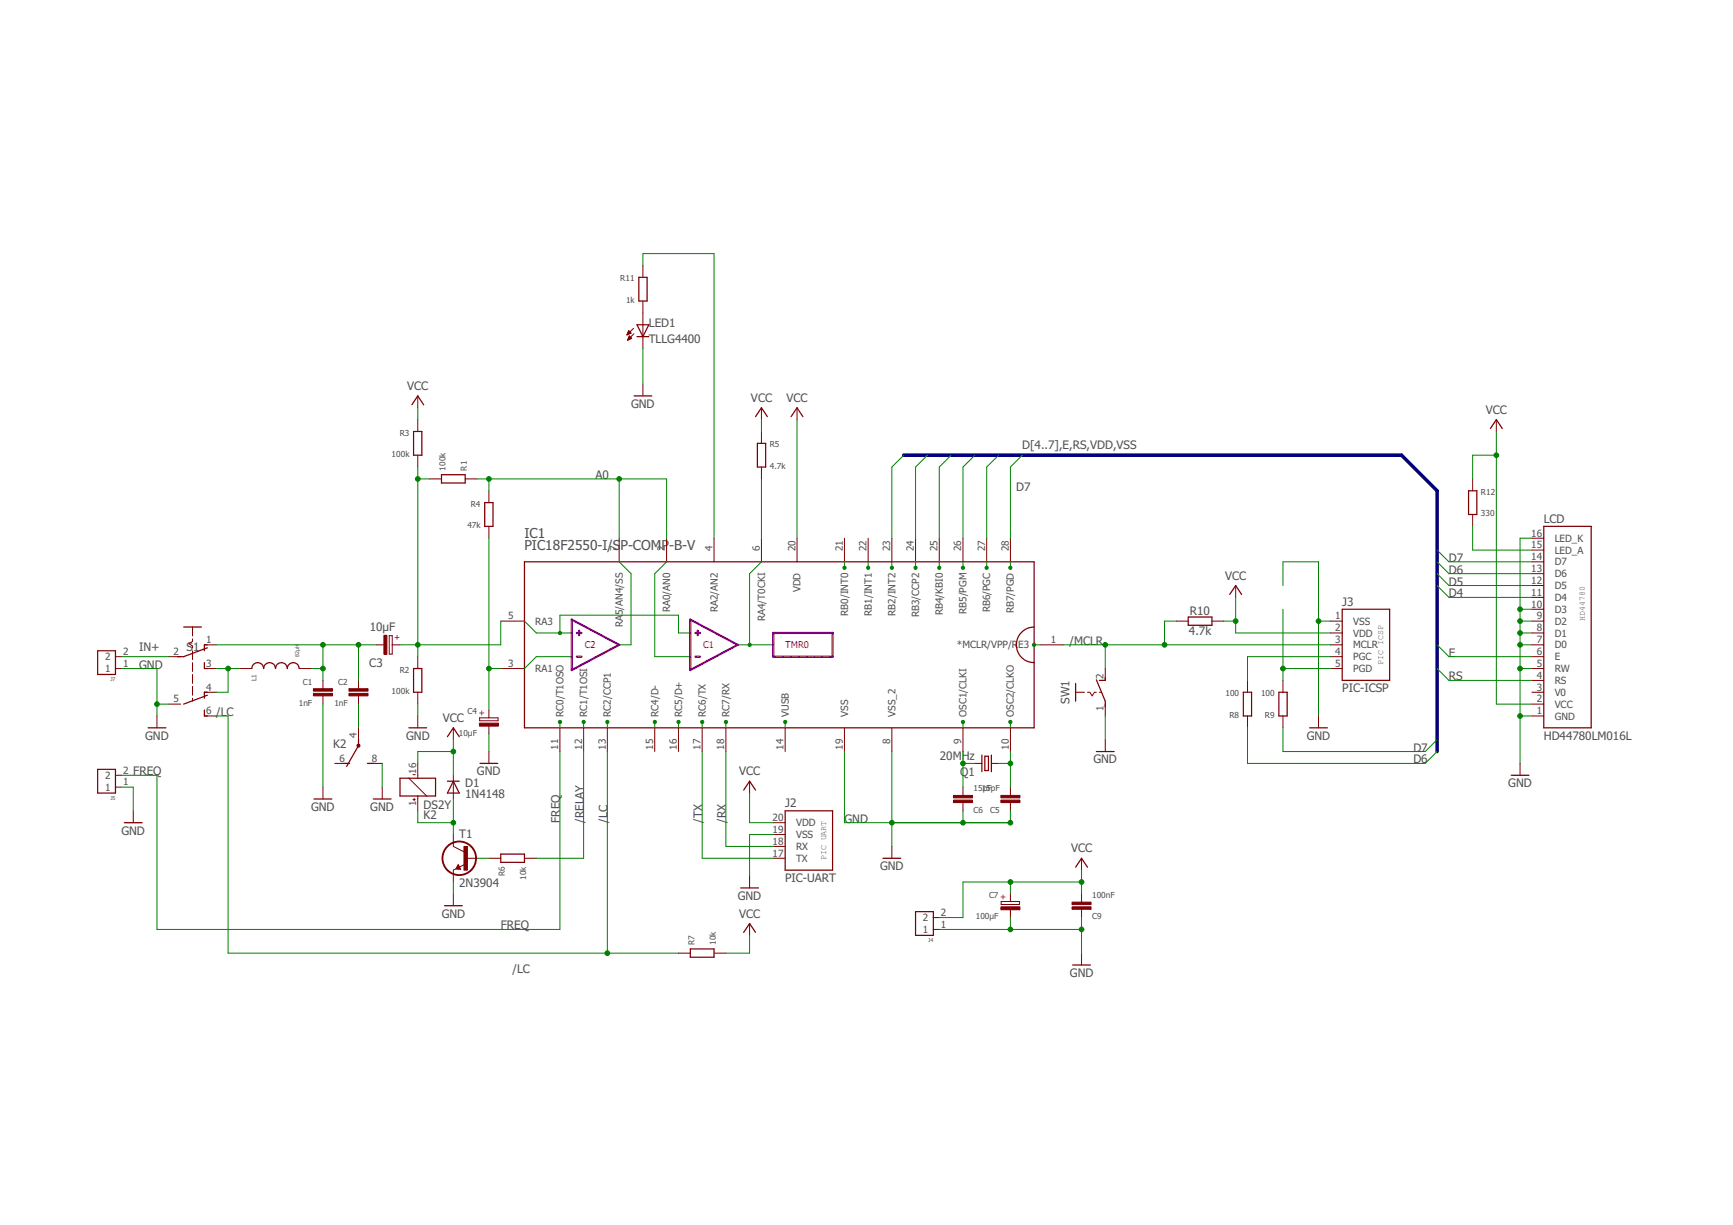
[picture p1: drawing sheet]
<svg xmlns="http://www.w3.org/2000/svg" width="297mm" height="210mm" viewBox="0 0 297 210" stroke-linecap="round" stroke-linejoin="round" font-family="sans-serif">
<g fill="none" stroke="#800000" stroke-width=".17">
<path d="M107.5 57.4h.1M107.5 57.3h.2M107.5 57.2h.4M107.6 58.3h.1M107.6 57.1h.5M107.6 58.2h.2M107.6 57h.5M107.7 56.9h.3M107.7 58.1h.4M107.7 56.8h.2M107.7 58h.6M107.7 56.7h.1"/>
<path d="M107.7 57.9h.5M107.8 57.8h.3M107.8 57.7h.2M107.8 57.6h.1M108.2 57.1l-.4-.4-.3 .7M108.2 57.1l-.7 .3M108.3 58l-.4-.4-.3 .7M108.3 58l-.7 .3M108.6 56.3l-1.1 1.1M108.7 57.2l-1.1 1.1M110.2 45.5v2M110.2 51.6v8.1"/>
<path d="M71.6 67.8v2.1M71.6 71.9v2M71.6 78v2M110.2 65.8v2M130.5 69.9v2M130.5 73.9v2.1M136.6 69.9v2M256.5 71.9v2M73.6 82.1h2.1M79.7 82.1h2.1M83.8 84.1v2M83.8 90.2v2"/>
<path d="M106.1 92.2v4.1M114.3 92.2v4.1M122.4 92.2v4.1M130.5 80v2.1M130.5 92.2v4.1M136.6 92.2v4.1M144.7 92.2v4.1M148.8 92.2v4.1M152.9 92.2v4.1M156.9 92.2v4.1M161 92.2v4.1M165.1 92.2v4.1"/>
<path d="M169.1 92.2v4.1M173.2 92.2v4.1M252.4 82.1v2M252.4 88.2v2M262.6 98.3h2M262.6 96.3h2M262.6 94.3h2M262.6 92.2h2M19.8 114.6h1M19.8 112.5h1M28.9 112.5h2.1M33 107.4v1.6"/>
<path d="M33 109.5v.4l-.6 .4 .6 .4v.3M33 111.5v1.5M33 113.5v1.6M33 115.6v1.5M33 117.6v1.5M33 119.6v.5M35 110.5h2.1M35 114.6h2.1M35 118.6h2.1M41.1 114.6h2.1M51.3 114.6h2M55.4 116.6v1.4"/>
<path d="M55.4 119.2v1.4M61.4 116.6v1.4M61.4 119.2v1.4M64.5 110.5h1.4M66.7 108.9h.5v3.2h-.5zM67.2 110.5h1.4M71.6 112.5v2.1M71.6 118.6v2M85.8 106.4h4.1M85.8 114.6h4.1M178.3 110.5h4M184.4 118.6h1.5"/>
<path d="M186.4 118.6h.4l.4 .6 .4-.6h.3M188.4 118.6h.4M189.4 114.6v2M201.6 106.4h2.1M207.7 106.4h2.1M211.8 100.3v2.1M213.8 116.6v2M219.9 116.6v2M228 106.4h2.1M228 110.5h2.1M228 114.6h2.1M228 112.5h2.1"/>
<path d="M228 108.5h2.1M262.6 106.4h2M262.6 110.5h2M262.6 114.6h2M262.6 112.5h2M262.6 118.6h2M262.6 108.5h2M262.6 100.3h2M262.6 102.4h2M262.6 116.6h2M262.6 104.4h2M19.8 132.8h1"/>
<path d="M19.8 134.9h1M22.8 138.9v2.1M26.9 122.7v2M28.9 120.6h2.1M35 122.7h2.1M55.4 134.9v2M57.4 130.8h2M61.4 124.7v2M63.5 130.8h2M65.5 134.9v2M70.1 133.3l3 3.1M70.8 137h.4"/>
<path d="M70.8 132.7h.4M71 136.8v.4M71.6 122.7v2M71.6 130.8v2.5M71.6 136.4v2.5M77.7 124.7v2M77.7 132.8v4.1M82.2 123h3.2v.5h-3.2zM83.8 121.7v1.3M83.8 124.3v1.4M83.8 128.8v2M96 124.7v4.1"/>
<path d="M100 124.7v4.1M104.1 124.7v4.1M112.2 124.7v4.1M116.3 124.7v4.1M120.4 124.7v4.1M124.4 124.7v4.1M128.5 133.9v2M134.6 124.7v4.1M144.7 124.7v4.1M152.9 124.7v4.1M165.1 124.7v4.1M165.1 134.9v1.4"/>
<path d="M165.1 137.5v1.4M167.1 130.8h1.2M169.9 130.8h1.3M173.2 124.7v4.1M173.2 134.9v1.4M173.2 137.5v1.4M189.4 120.6v2.1M189.4 126.7v2.1M213.8 122.7v2M219.9 122.7v2M226 122.7v2M260.5 130.8v2"/>
<path d="M262.6 120.6h2M262.6 122.7h2M77.7 143v2l2 1M77.7 153.2v2M78.1 148.9l-.4 .2v2M78.5 148.1l.5 .9-.9-.1zM79.5 148.2l-1.4 .7M79.7 147.1h2.1M83.8 147.1h2M89.9 147.1h2M128.5 150.1v2M128.5 158.2v2.1"/>
<path d="M132.5 141h2.1M132.5 143h2.1M132.5 145h2.1M132.5 147.1h2.1M152.9 145v2.1M160 157.2h1M160 159.3h1M171.6 154.5h3.2v.5h-3.2zM173.2 153.2v1.3M173.2 155.8v1.4M185.4 147.1v2M185.4 153.2v1.4"/>
<path d="M185.4 155.8v1.4M116.3 163.3h2M122.4 163.3h2M185.4 163.3v2.1"/>
</g>
<g fill="none" stroke="#800000" stroke-width=".21">
<path d="M109.2 55.6h2l-1 2.1zM109.2 57.7h2M109.5 47.5h1.4v4.1h-1.4zM70.6 69.4l1-1.6 1 1.6M70.9 73.9h1.4v4.1h-1.4zM108.7 67.8h3M129.5 71.4l1-1.5 1 1.5M129.8 76h1.4v4h-1.4zM135.6 71.4l1-1.5 1 1.5M255.5 73.4l1-1.5 1 1.5M75.7 81.3h4v1.5h-4zM83.1 86.1h1.4v4.1h-1.4z"/>
<path d="M89.9 96.3h87.3v28.4h-87.3zM251.7 84.1h1.4v4.1h-1.4zM264.6 90.2h8.1v34.5h-8.1zM16.7 111.5h3.1v4.1h-3.1zM31.5 107.4h3M35 113.5v1.1h.5M35.5 118.6h-.5v1M35.5 111l-4 1.5h-1M35.5 110.5h-.5v1M35.5 119.1l-4 1.5M43.2 114.6a1.02 1.02 0 0 1 1-1.1 1.02 1.02 0 0 1 1 1.1 1.02 1.02 0 0 1 1-1.1 1.02 1.02 0 0 1 1 1.1 1.02 1.02 0 0 1 1-1.1 1.02 1.02 0 0 1 1.1 1.1 1.02 1.02 0 0 1 1-1.1 1.02 1.02 0 0 1 1 1.1M70.9 114.6h1.4v4h-1.4z"/>
<path d="M177.2 107.4a3 3 0 0 0-3 3.1 3 3 0 0 0 3 3M184.4 117.1v3M187.9 116.5l1.5 3.6v1.1M189.4 116.1v.5h-1M203.7 105.7h4v1.4h-4zM210.8 101.9l1-1.6 1 1.6M213.1 118.6h1.4v4.1h-1.4zM219.2 118.6h1.4v4.1h-1.4zM230.1 104.4h8.1v12.2h-8.1zM16.7 131.8h3.1v4.1h-3.1zM25.4 124.7h3M35 121.7v1h.5"/>
<path d="M53.8 136.9h3.1M58.9 130.8h1M61.4 126.7v1.1l-2 3.5M63 130.8h1M64 136.9h3M68.6 133.3h6.1v3.1h-6.1zM70.1 124.7h3M76.7 133.9h2M76.7 126.2l1-1.5 1 1.5M77.7 133.9l1 2h-2zM82.3 130.8h3M127.5 135.4l1-1.5 1 1.5"/>
<path d="M134.6 138.9h8.1v10.2h-8.1zM168.3 129.4v2.8M168.8 129.6h.6v2.4h-.6zM169.9 129.4v2.8M187.9 128.8h3.1M224.5 124.7h3M259 132.8h3.1M21.3 141h3.1M76.2 155.2h3M78.5 148.4l.3 .4h-.3v-.2M85.8 146.3h4.1v1.5h-4.1zM127 152.1h3"/>
<path d="M127.5 159.8l1-1.6 1 1.6M151.3 147.1h3.1M156.9 156.2h3.1v4.1h-3.1zM184.4 148.6l1-1.5 1 1.5M118.3 162.6h4.1v1.4h-4.1zM183.9 165.4h3"/>
</g>
<g fill="#800000" stroke="#800000" stroke-width=".17">
<path d="M53.7 118.8h3.3v.4h-3.3z"/>
<path d="M53.7 118h3.3v.4h-3.3z"/>
<path d="M59.8 118.8h3.3v.4h-3.3z"/>
<path d="M59.8 118h3.3v.4h-3.3z"/>
<path d="M65.8 108.9h.5v3.2h-.5z"/>
<path d="M82.2 123.9h3.2v.5h-3.2z"/>
<path d="M171.6 136.3h3.2v.4h-3.2z"/>
<path d="M171.6 137.1h3.2v.4h-3.2z"/>
<path d="M163.4 136.3h3.3v.4h-3.3z"/>
<path d="M163.4 137.1h3.3v.4h-3.3z"/>
<path d="M171.6 155.4h3.2v.5h-3.2z"/>
<path d="M183.7 154.6h3.3v.4h-3.3z"/>
<path d="M183.7 155.4h3.3v.4h-3.3z"/>
<path d="M79.5 145h.6v4.1h-.6z"/>
</g>
<circle cx="61.4" cy="127.8" r=".27" fill="#800000" stroke="#800000" stroke-width=".17"/>
<path d="M78.5 148.4l-.2 .4 .5 .1" fill="none" stroke="#800000" stroke-width=".25"/>
<circle cx="78.7" cy="147.1" r="2.88" fill="none" stroke="#800000" stroke-width=".32"/>
<path d="M154.9 78h85.3l6.1 6.1v44.7" fill="none" stroke="#000080" stroke-width=".61"/>
<g fill="none" stroke="#008000" stroke-width=".17">
<path d="M110.2 45.5v-2h12.2v48.7M110.2 59.7v6.1M71.6 69.9v2M130.5 71.9v2M136.6 71.9v20.3M154.9 78l-2 2v12.2M159 78l-2.1 2v12.2M163 78l-2 2v12.2M167.1 78l-2 2v12.2M171.2 78l-2.1 2v12.2M175.2 78l-2 2v12.2M256.5 73.9v46.7h6.1"/>
<path d="M256.5 78h-4.1v4.1M71.6 80v32.5M71.6 82.1h2M81.8 82.1h32.5v10.1M83.8 82.1v2M83.8 92.2v29.5M106.1 96.3l2.1 2v12.2h-2.1M106.1 82.1v10.1M114.3 96.3l-2.1 2v14.2h6.1M130.5 96.3l-2 2v12.2M130.5 82.1v10.1M144.7 96.3v1"/>
<path d="M148.8 96.3v1M152.9 96.3v1M156.9 96.3v1M161 96.3v1M165.1 96.3v1M169.1 96.3v1M173.2 96.3v1M246.3 94.3l2 2h14.3M246.3 98.3l2 2h14.3M246.3 96.3l2 2h14.3M252.4 90.2v4.1h10.2M262.6 92.2h-2.1v38.6"/>
<path d="M20.8 112.5h8.1M20.8 114.6h6.1v8.1M37.1 110.5h27.4M37.1 114.6h4M39.1 114.6v4h-2M53.3 114.6h2.1M55.4 110.5v6.1M61.4 110.5v6.1M83.8 114.6h2M85.8 106.4v4.1h-17.2M89.9 106.4l2 2.1h6.1M96 108.5v-3.1h20.3v3.1h2"/>
<path d="M98 112.5h-6.1l-2 2.1M126.4 110.5h6.1M177.2 110.5h1.1M182.3 110.5h45.7M189.4 110.5v4.1M201.6 106.4h-2v4.1M209.8 106.4h2M211.8 102.4v6.1h16.2M219.9 114.6h8.1M219.9 100.3v-4h6.1v26.4M219.9 104.4v12.2M226 106.4h2"/>
<path d="M228 112.5h-14.2v4.1M246.3 110.5l2 2h14.3M246.3 100.3l2 2.1h14.3M246.3 114.6l2 2h14.3M260.5 110.5h2.1M260.5 108.5h2.1M260.5 114.6h2.1M260.5 106.4h2.1M260.5 104.4h2.1M20.8 134.9h2v4M26.9 120.6h2M37.1 122.7h2v40.6h77.2"/>
<path d="M55.4 120.6v14.3M61.4 120.6v4.1M65.5 130.8v4.1M71.6 120.6v2.1M71.6 138.9v2.1h6.1M77.7 128.8h-6.1v2M77.7 126.7v6.1M77.7 136.9v6.1M83.8 125.7v3.1M96 123.7v1M96 128.8v30.5h-69.1v-26.5h-6.1M100 123.7v1"/>
<path d="M100 128.8v18.3h-8.1M104.1 123.7v1M104.1 128.8v34.5M112.2 123.7v1M116.3 123.7v1M120.4 123.7v1M120.4 128.8v18.3h12.1M124.4 123.7v1M124.4 128.8v16.2h8.1M128.5 135.9v5.1h4M134.6 123.7v1M144.7 128.8v12.2h28.5v-2.1"/>
<path d="M152.9 128.8v16.2M165.1 123.7v1M165.1 128.8v6.1M165.1 138.9v2.1M165.1 130.8h2M171.2 130.8h2M173.2 123.7v1M173.2 128.8v6.1M189.4 122.7v4M213.8 124.7v6.1h30.5l2-2M219.9 124.7v4.1h24.4l2-2.1M260.5 122.7h2.1"/>
<path d="M77.7 151.1v2.1M81.8 147.1h2M132.5 143h-4v7.1M161 159.3h24.4M173.2 151.1v2.1M173.2 157.2v2.1M185.4 151.1h-20.3v6.1h-4.1M185.4 149.1v4.1M185.4 157.2v6.1M128.5 160.3v3h-4.1"/>
</g>
<g fill="#008000" stroke="#008000" stroke-width=".17">
<path d="M160.8 97.1h.4v.4h-.4z" fill-rule="evenodd"/>
<path d="M156.7 97.1h.4v.4h-.4z" fill-rule="evenodd"/>
<circle cx="96" cy="108.5" r=".29"/>
<circle cx="128.5" cy="110.5" r=".29"/>
<circle cx="165" cy="123.7" r=".29"/>
<circle cx="173.2" cy="123.7" r=".29"/>
<circle cx="177.2" cy="110.5" r=".29"/>
<circle cx="169.1" cy="97.3" r=".29"/>
<circle cx="165" cy="97.3" r=".29"/>
<circle cx="152.9" cy="97.3" r=".29"/>
<circle cx="148.8" cy="97.3" r=".29"/>
<circle cx="144.7" cy="97.3" r=".29"/>
<circle cx="173.2" cy="97.3" r=".29"/>
<circle cx="100" cy="123.7" r=".29"/>
<circle cx="104.1" cy="123.7" r=".29"/>
<circle cx="134.6" cy="123.7" r=".29"/>
<circle cx="112.2" cy="123.7" r=".29"/>
<circle cx="116.3" cy="123.7" r=".29"/>
<circle cx="120.4" cy="123.7" r=".29"/>
<circle cx="124.4" cy="123.7" r=".29"/>
<circle cx="96" cy="123.7" r=".29"/>
<circle cx="71.6" cy="82.1" r=".4"/>
<circle cx="71.6" cy="110.5" r=".4"/>
<circle cx="61.4" cy="110.5" r=".4"/>
<circle cx="55.4" cy="110.5" r=".4"/>
<circle cx="55.4" cy="114.6" r=".4"/>
<circle cx="83.8" cy="82.1" r=".4"/>
<circle cx="106.1" cy="82.1" r=".4"/>
<circle cx="83.8" cy="114.6" r=".4"/>
<circle cx="152.9" cy="141" r=".4"/>
<circle cx="165.1" cy="141" r=".4"/>
<circle cx="173.2" cy="141" r=".4"/>
<circle cx="173.2" cy="159.3" r=".4"/>
<circle cx="185.4" cy="159.3" r=".4"/>
<circle cx="226" cy="106.4" r=".4"/>
<circle cx="26.9" cy="120.6" r=".4"/>
<circle cx="260.5" cy="106.4" r=".4"/>
<circle cx="260.5" cy="108.5" r=".4"/>
<circle cx="260.5" cy="110.5" r=".4"/>
<circle cx="260.5" cy="114.6" r=".4"/>
<circle cx="260.5" cy="122.7" r=".4"/>
<circle cx="260.5" cy="104.4" r=".4"/>
<circle cx="39.1" cy="114.6" r=".4"/>
<circle cx="165.1" cy="130.8" r=".4"/>
<circle cx="173.2" cy="130.8" r=".4"/>
<circle cx="211.8" cy="106.4" r=".4"/>
<circle cx="77.7" cy="128.8" r=".4"/>
<circle cx="185.4" cy="151.1" r=".4"/>
<circle cx="173.2" cy="151.1" r=".4"/>
<circle cx="256.5" cy="78" r=".4"/>
<circle cx="104.1" cy="163.3" r=".4"/>
<circle cx="77.7" cy="141" r=".4"/>
<circle cx="199.6" cy="110.5" r=".4"/>
<circle cx="189.4" cy="110.5" r=".4"/>
<circle cx="219.9" cy="114.6" r=".4"/>
</g>
<g fill="#800080" stroke="#800080" stroke-width=".17">
<path d="M97.9 106.1l8.3 4.4-.1 .1-8.2-4.4z"/>
<path d="M97.9 106.1h.2l-.1 8.8h-.1z"/>
<path d="M97.9 114.7l8.2-4.3 .1 .1-8.2 4.4z"/>
<path d="M98.8 108.4h.9l.1 .1-1 .1z"/>
<path d="M99.2 108h.2l-.1 .9h-.1z"/>
<path d="M118.3 106.1l8.3 4.4-.2 .1-8.2-4.4z"/>
<path d="M118.2 106.1h.2v8.8h-.2z"/>
<path d="M118.2 114.7l8.2-4.3 .2 .1-8.3 4.4z"/>
<path d="M132.5 108.4h.2l-.1 4.2h-.2z"/>
<path d="M132.4 112.5l10.3-.1 .1 .2h-10.3z"/>
<path d="M142.7 108.4h.1l-.1 4.2h-.1z"/>
<path d="M132.5 108.4h10.2l.1 .1-10.3 .1z"/>
<path d="M98.8 112.5l.9-.1 .1 .2h-1z"/>
<path d="M119.1 108.4h.9l.1 .1-.9 .1z"/>
<path d="M119.5 108h.2l-.1 .9h-.1z"/>
<path d="M119.1 112.5l.9-.1 .1 .2h-.9z"/>
</g>
<g font-size="2.3" fill="#505050">
<text x="89.9" y="94.2">PIC18F2550-I/S</text>
<text x="89.9" y="92.2">IC1</text>
<text x="106.4" y="94.2">P-COMP</text>
<text x="114.7" y="94.2">-B-V</text>
</g>
<g font-size="2" fill="#505050">
<text x="111.2" y="58.7">TLLG4400</text>
<text x="111.2" y="56">LED1</text>
<text x="69.8" y="66.8">VCC</text>
<text x="108.2" y="69.9">GND</text>
<text x="128.7" y="68.9">VCC</text>
<text x="134.8" y="68.9">VCC</text>
<text x="254.7" y="70.9">VCC</text>
<text x="175.2" y="77">D[4..7],E,RS,VDD,VSS</text>
<text x="102.1" y="82.1">A0</text>
<text x="174.2" y="84.1">D7</text>
<text x="264.6" y="89.6">LCD</text>
<text x="210" y="99.3">VCC</text>
<text x="248.4" y="100.3">D5</text>
<text x="248.4" y="98.3">D6</text>
<text x="248.4" y="96.3">D7</text>
<text x="204" y="105.4">R10</text>
<text x="230.1" y="103.8">J3</text>
<text x="248.4" y="102.4">D4</text>
<text x="23.9" y="111.5">IN+</text>
<text x="32" y="111.5">S1</text>
<text x="63.4" y="108.1">10μF</text>
<text x="183.3" y="110.5">/MCLR</text>
<text x="203.8" y="108.9">4.7k</text>
<text x="248.4" y="112.5">E</text>
<text x="23.9" y="114.6">GND</text>
<text x="63.3" y="114.3">C3</text>
<text x="230.1" y="118.6">PIC-ICSP</text>
<text x="248.4" y="116.6">RS</text>
<text x="37.1" y="122.7">/LC</text>
<text x="75.9" y="123.7">VCC</text>
<text x="183.3" y="120.6" transform="rotate(-90 183.3 120.6)">SW1</text>
<text x="24.9" y="126.7">GND</text>
<text x="57.1" y="128.2">K2</text>
<text x="69.6" y="126.7">GND</text>
<text x="161.1" y="130.2">20MHz</text>
<text x="187.4" y="130.8">GND</text>
<text x="224" y="126.7">GND</text>
<text x="242.3" y="130.8">D6</text>
<text x="242.3" y="128.8">D7</text>
<text x="264.6" y="126.7">HD44780LM016L</text>
<text x="22.8" y="132.8">FREQ</text>
<text x="79.7" y="136.7">1N4148</text>
<text x="79.7" y="134.9">D1</text>
<text x="81.8" y="132.8">GND</text>
<text x="126.7" y="132.8">VCC</text>
<text x="164.6" y="133">Q1</text>
<text x="258.5" y="134.9">GND</text>
<text x="20.8" y="143">GND</text>
<text x="53.3" y="138.9">GND</text>
<text x="63.5" y="138.9">GND</text>
<text x="72.6" y="138.6">DS2Y</text>
<text x="72.6" y="140.4">K2</text>
<text x="78.7" y="143.5">T1</text>
<text x="96" y="141" transform="rotate(-90 96 141)">FREQ</text>
<text x="100" y="141" transform="rotate(-90 100 141)">/RELAY</text>
<text x="104.1" y="141" transform="rotate(-90 104.1 141)">/LC</text>
<text x="120.4" y="141" transform="rotate(-90 120.4 141)">/TX</text>
<text x="124.4" y="141" transform="rotate(-90 124.4 141)">/RX</text>
<text x="134.6" y="138.3">J2</text>
<text x="144.7" y="141">GND</text>
<text x="150.8" y="149.1">GND</text>
<text x="183.6" y="146">VCC</text>
<text x="78.7" y="152">2N3904</text>
<text x="126.5" y="154.2">GND</text>
<text x="134.6" y="151.1">PIC-UART</text>
<text x="75.7" y="157.2">GND</text>
<text x="85.8" y="159.3">FREQ</text>
<text x="126.7" y="157.2">VCC</text>
<text x="87.9" y="166.8">/LC</text>
<text x="183.4" y="167.4">GND</text>
</g>
<g font-size="1.7" fill="#505050">
<text x="105.9" y="94.4" transform="rotate(-90 105.9 94.4)">7</text>
<text x="114" y="94.4" transform="rotate(-90 114 94.4)">2</text>
<text x="122.1" y="94.4" transform="rotate(-90 122.1 94.4)">4</text>
<text x="130.2" y="94.4" transform="rotate(-90 130.2 94.4)">6</text>
<text x="136.3" y="94.4" transform="rotate(-90 136.3 94.4)">20</text>
<text x="144.5" y="94.4" transform="rotate(-90 144.5 94.4)">21</text>
<text x="148.5" y="94.4" transform="rotate(-90 148.5 94.4)">22</text>
<text x="152.6" y="94.4" transform="rotate(-90 152.6 94.4)">23</text>
<text x="156.6" y="94.4" transform="rotate(-90 156.6 94.4)">24</text>
<text x="160.7" y="94.4" transform="rotate(-90 160.7 94.4)">25</text>
<text x="164.8" y="94.4" transform="rotate(-90 164.8 94.4)">26</text>
<text x="168.8" y="94.4" transform="rotate(-90 168.8 94.4)">27</text>
<text x="172.9" y="94.4" transform="rotate(-90 172.9 94.4)">28</text>
<text x="262.5" y="96">14</text>
<text x="262.5" y="94">15</text>
<text x="262.5" y="91.9">16</text>
<text x="266.5" y="94.9">LED_A</text>
<text x="266.5" y="92.8">LED_K</text>
<text x="137.2" y="101.5" transform="rotate(-90 137.2 101.5)">VDD</text>
<text x="262.5" y="100.1">12</text>
<text x="262.5" y="98">13</text>
<text x="266.5" y="100.9">D5</text>
<text x="266.5" y="98.9">D6</text>
<text x="266.5" y="96.9">D7</text>
<text x="87.1" y="106.1">5</text>
<text x="91.8" y="107">RA3</text>
<text x="106.8" y="107.5" transform="rotate(-90 106.8 107.5)">RA</text>
<text x="106.8" y="105.4" transform="rotate(-90 106.8 105.4)">5/AN4/SS</text>
<text x="114.9" y="104.9" transform="rotate(-90 114.9 104.9)">RA0/AN0</text>
<text x="123" y="104.9" transform="rotate(-90 123 104.9)">RA2/AN2</text>
<text x="131.1" y="106.4" transform="rotate(-90 131.1 106.4)">RA4/T0CKI</text>
<text x="145.4" y="105.5" transform="rotate(-90 145.4 105.5)">RB0/INT0</text>
<text x="149.4" y="105.5" transform="rotate(-90 149.4 105.5)">RB1/INT1</text>
<text x="153.5" y="105.5" transform="rotate(-90 153.5 105.5)">RB2/INT2</text>
<text x="157.5" y="105.8" transform="rotate(-90 157.5 105.8)">RB3/CCP2</text>
<text x="161.6" y="105.4" transform="rotate(-90 161.6 105.4)">RB4/KBI0</text>
<text x="165.7" y="105.2" transform="rotate(-90 165.7 105.2)">RB5/PGM</text>
<text x="169.7" y="104.9" transform="rotate(-90 169.7 104.9)">RB6/PGC</text>
<text x="173.8" y="105.1" transform="rotate(-90 173.8 105.1)">RB7/PGD</text>
<text x="228.9" y="106.1">1</text>
<text x="231.9" y="107">VSS</text>
<text x="262.5" y="102.1">11</text>
<text x="262.5" y="104.1">10</text>
<text x="263.4" y="106.1">9</text>
<text x="266.5" y="103">D4</text>
<text x="266.5" y="107">D2</text>
<text x="266.5" y="105">D3</text>
<text x="18" y="113.1">2</text>
<text x="21.1" y="112.2">2</text>
<text x="29.8" y="112.2">2</text>
<text x="35.3" y="110.2">1</text>
<text x="164" y="111.1">*MCLR/VPP/RE3</text>
<text x="180.1" y="110.2">1</text>
<text x="228.9" y="108.2">2</text>
<text x="228.9" y="112.2">4</text>
<text x="228.9" y="110.2">3</text>
<text x="231.9" y="109.1">VDD</text>
<text x="231.9" y="113.1">PGC</text>
<text x="231.9" y="111.1">MCLR</text>
<text x="263.4" y="112.2">6</text>
<text x="263.4" y="110.2">7</text>
<text x="263.4" y="108.2">8</text>
<text x="266.5" y="113.1">E</text>
<text x="266.5" y="111.1">D0</text>
<text x="266.5" y="109.1">D1</text>
<text x="18" y="115.2">1</text>
<text x="21.1" y="114.3">1</text>
<text x="35.3" y="114.3">3</text>
<text x="35.3" y="118.3">4</text>
<text x="87.1" y="114.3">3</text>
<text x="91.8" y="115.2">RA1</text>
<text x="189.2" y="116.3" transform="rotate(-90 189.2 116.3)">2</text>
<text x="228.9" y="114.3">5</text>
<text x="231.9" y="115.2">PGD</text>
<text x="263.4" y="116.3">4</text>
<text x="263.4" y="114.3">5</text>
<text x="263.4" y="118.3">3</text>
<text x="266.5" y="117.2">RS</text>
<text x="266.5" y="115.2">RW</text>
<text x="266.5" y="119.2">V0</text>
<text x="29.8" y="120.4">5</text>
<text x="35.3" y="122.4">6</text>
<text x="96.6" y="122.8" transform="rotate(-90 96.6 122.8)">RC0/T1OSO</text>
<text x="100.7" y="122.8" transform="rotate(-90 100.7 122.8)">RC1/T1OSI</text>
<text x="104.7" y="122.8" transform="rotate(-90 104.7 122.8)">RC2/CCP1</text>
<text x="112.8" y="122.8" transform="rotate(-90 112.8 122.8)">RC4/D-</text>
<text x="116.9" y="122.8" transform="rotate(-90 116.9 122.8)">RC5/D+</text>
<text x="121" y="122.8" transform="rotate(-90 121 122.8)">RC6/TX</text>
<text x="125" y="122.8" transform="rotate(-90 125 122.8)">RC7/RX</text>
<text x="135.2" y="122.8" transform="rotate(-90 135.2 122.8)">VUSB</text>
<text x="145.3" y="122.8" transform="rotate(-90 145.3 122.8)">VSS</text>
<text x="153.5" y="122.8" transform="rotate(-90 153.5 122.8)">VSS_2</text>
<text x="165.7" y="122.8" transform="rotate(-90 165.7 122.8)">OSC1/CLKI</text>
<text x="173.8" y="122.8" transform="rotate(-90 173.8 122.8)">OSC2/CLKO</text>
<text x="189.2" y="121.9" transform="rotate(-90 189.2 121.9)">1</text>
<text x="263.4" y="122.4">1</text>
<text x="263.4" y="120.4">2</text>
<text x="266.5" y="123.3">GND</text>
<text x="266.5" y="121.3">VCC</text>
<text x="58.2" y="130.5">6</text>
<text x="61.2" y="126.5" transform="rotate(-90 61.2 126.5)">4</text>
<text x="63.8" y="130.5">8</text>
<text x="95.7" y="128.4" transform="rotate(-90 95.7 128.4)">11</text>
<text x="99.8" y="128.4" transform="rotate(-90 99.8 128.4)">12</text>
<text x="103.8" y="128.4" transform="rotate(-90 103.8 128.4)">13</text>
<text x="111.9" y="128.4" transform="rotate(-90 111.9 128.4)">15</text>
<text x="116" y="128.4" transform="rotate(-90 116 128.4)">16</text>
<text x="120.1" y="128.4" transform="rotate(-90 120.1 128.4)">17</text>
<text x="124.1" y="128.4" transform="rotate(-90 124.1 128.4)">18</text>
<text x="134.3" y="128.4" transform="rotate(-90 134.3 128.4)">14</text>
<text x="144.5" y="128.4" transform="rotate(-90 144.5 128.4)">19</text>
<text x="152.6" y="127.5" transform="rotate(-90 152.6 127.5)">8</text>
<text x="164.8" y="127.5" transform="rotate(-90 164.8 127.5)">9</text>
<text x="172.9" y="128.4" transform="rotate(-90 172.9 128.4)">10</text>
<text x="18" y="133.5">2</text>
<text x="18" y="135.5">1</text>
<text x="21.1" y="132.6">2</text>
<text x="21.1" y="134.6">1</text>
<text x="71.3" y="132.6" transform="rotate(-90 71.3 132.6)">16</text>
<text x="71.3" y="138.1" transform="rotate(-90 71.3 138.1)">1</text>
<text x="132.4" y="140.7">20</text>
<text x="132.4" y="142.7">19</text>
<text x="136.5" y="141.6">VDD</text>
<text x="136.5" y="143.6">VSS</text>
<text x="132.4" y="144.7">18</text>
<text x="132.4" y="146.8">17</text>
<text x="136.5" y="145.6">RX</text>
<text x="136.5" y="147.7">TX</text>
<text x="158.2" y="157.8">2</text>
<text x="158.2" y="159.9">1</text>
<text x="161.3" y="156.9">2</text>
<text x="161.3" y="159">1</text>
</g>
<g font-size="1.6" fill="#800080">
<text x="100.2" y="111.1">C2</text>
<text x="120.5" y="111.1">C1</text>
<text x="134.6" y="111.1">TMR0</text>
</g>
<g font-size="1.4" fill="#505050">
<text x="106.3" y="48.2">R11</text>
<text x="107.3" y="51.9">1k</text>
<text x="68.5" y="74.6">R3</text>
<text x="131.9" y="76.7">R5</text>
<text x="67.1" y="78.3">100k</text>
<text x="76.4" y="80.6" transform="rotate(-90 76.4 80.6)">100k</text>
<text x="80" y="80.6" transform="rotate(-90 80 80.6)">R1</text>
<text x="131.9" y="80.3">4.7k</text>
<text x="80.7" y="86.8">R4</text>
<text x="253.8" y="88.5">330</text>
<text x="253.8" y="84.8">R12</text>
<text x="80.1" y="90.5">47k</text>
<text x="271.6" y="106.3" transform="rotate(-90 271.6 106.3)">HD44780</text>
<text x="237.1" y="113.9" transform="rotate(-90 237.1 113.9)">PIC ICSP</text>
<text x="51.9" y="117.3">C1</text>
<text x="58" y="117.3">C2</text>
<text x="67.1" y="118.9">100k</text>
<text x="68.5" y="115.3">R2</text>
<text x="210" y="119.3">100</text>
<text x="216.1" y="119.3">100</text>
<text x="51.2" y="121">1nF</text>
<text x="57.3" y="121">1nF</text>
<text x="80.1" y="122.4">C4</text>
<text x="210.7" y="123">R8</text>
<text x="216.8" y="123">R9</text>
<text x="78.6" y="126">10μF</text>
<text x="166.9" y="135.6">151p5FpF</text>
<text x="166.9" y="139.2">C6</text>
<text x="169.7" y="139.2">C5</text>
<text x="141.6" y="147.4" transform="rotate(-90 141.6 147.4)">PIC UART</text>
<text x="86.5" y="150.2" transform="rotate(-90 86.5 150.2)">R6</text>
<text x="90.2" y="150.7" transform="rotate(-90 90.2 150.7)">10k</text>
<text x="169.5" y="153.9">C7</text>
<text x="187.2" y="153.9">100nF</text>
<text x="119" y="161.9" transform="rotate(-90 119 161.9)">R7</text>
<text x="122.7" y="161.9" transform="rotate(-90 122.7 161.9)">10k</text>
<text x="167.3" y="157.5">100μF</text>
<text x="187.2" y="157.5">C9</text>
</g>
<g font-size="1.4" fill="#800000">
<text x="67.5" y="109.7">+</text>
<text x="83" y="122.7" transform="rotate(-90 83 122.7)">+</text>
<text x="172.4" y="154.2" transform="rotate(-90 172.4 154.2)">+</text>
</g>
<text font-size="1.1" fill="#505050" x="44" y="116.8" transform="rotate(-90 44 116.8)">L1</text>
<g font-size=".9" fill="#505050">
<text x="51.3" y="112.5" transform="rotate(-90 51.3 112.5)">82μH</text>
<text x="18.9" y="116.7">J7</text>
<text x="18.9" y="137.1">J5</text>
<text x="159.1" y="161.4">J4</text>
</g>
</svg>
